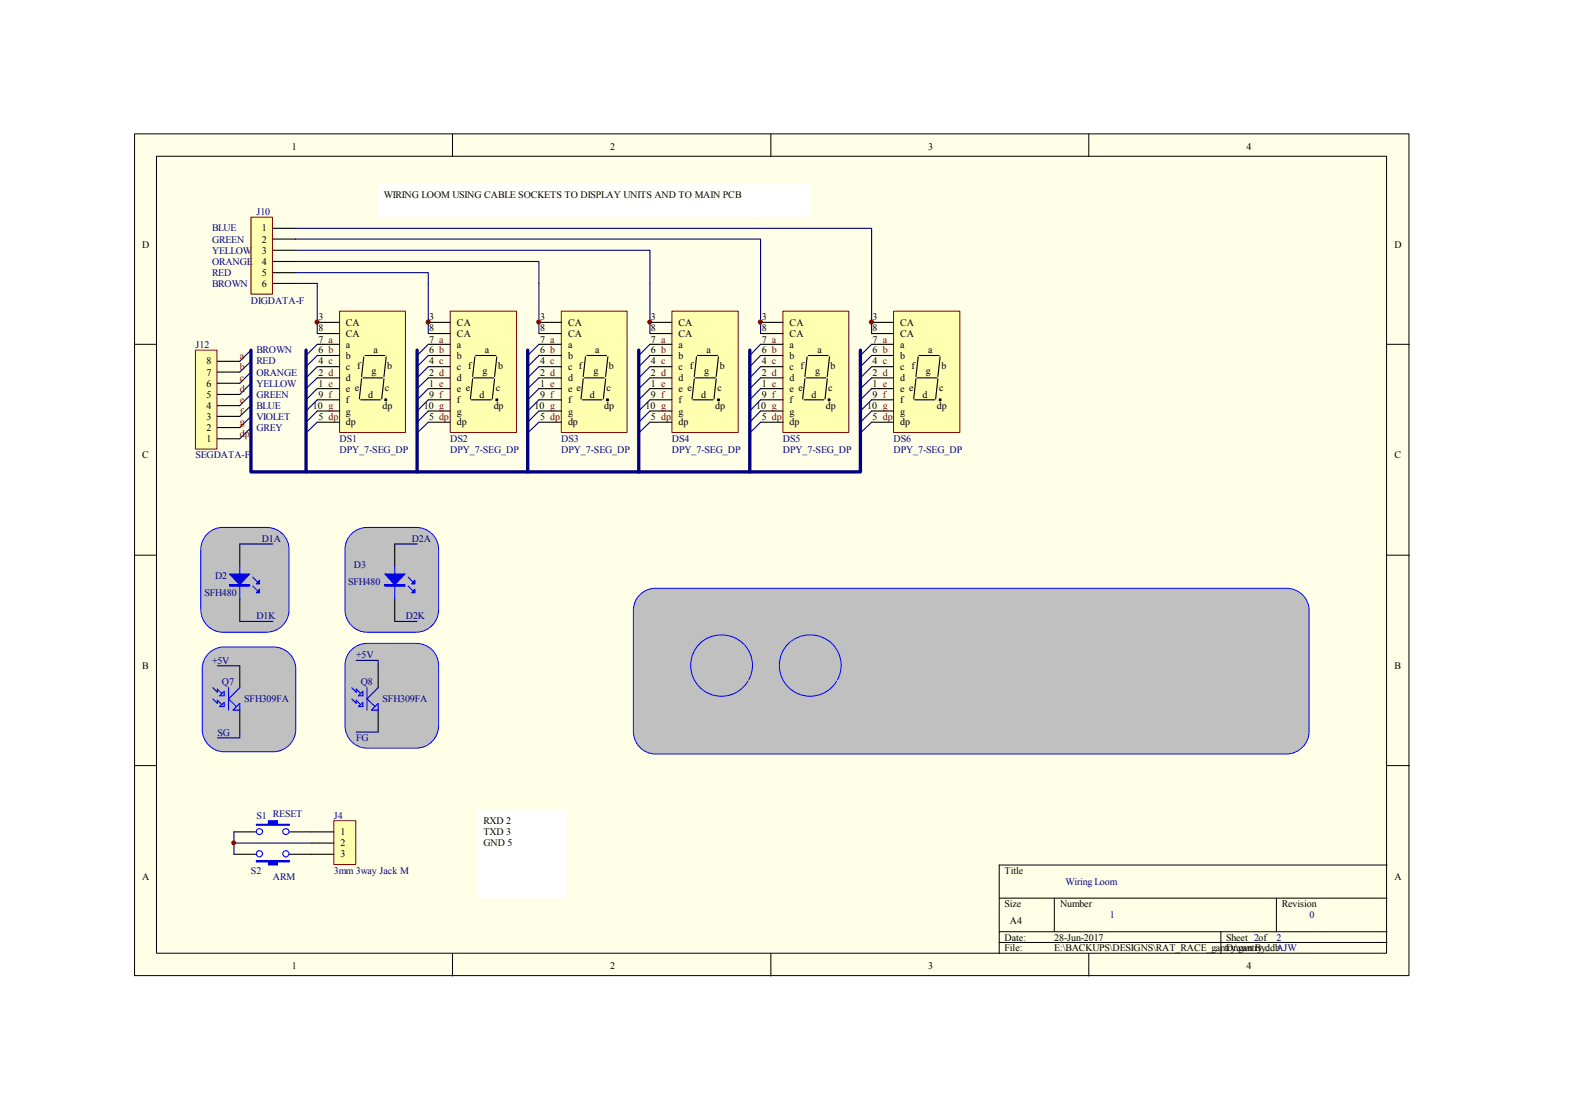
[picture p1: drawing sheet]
<svg xmlns="http://www.w3.org/2000/svg" width="297mm" height="210mm" viewBox="0 0 297 210" stroke-linecap="round" stroke-linejoin="round" font-family="sans-serif">
<path d="M25.4 25.3h241v159.2h-241z" fill="#ffffe8"/>
<g fill="none" stroke="#000" stroke-width=".19">
<path d="M25.4 25.3h241v159.2h-241zM29.6 29.5h232.6v150.8h-232.6zM85.6 25.3v4.2M145.8 25.3v4.2M205.9 25.3v4.2M25.4 65.1h4.2M262.3 65.1h4.2M25.4 105h4.2M262.3 105h4.2M25.4 144.8h4.2M262.3 144.8h4.2M188.9 169.8h73.4"/>
<path d="M188.9 176.2h73.4M188.9 178.2h73.4M199.3 169.8v6.4M230.8 176.2v4.1M241.3 169.8v6.4M262.3 163.6h-73.4v16.7M85.6 180.3v4.3M145.8 180.3v4.3M205.9 180.3v4.3"/>
</g>
<path d="M64.3 58.9h12.4v22.9h-12.4z" fill="#ffffb0"/>
<path d="M64.2 58.8h12.5v23h-12.5z" fill="none" stroke="#800000" stroke-width=".19"/>
<g fill="none" stroke="#000" stroke-width=".21">
<path d="M60 67.2h4.2M60 71.5h4.2M60 75.6h4.2M60 65.1h4.2M60 69.3h4.2M60 73.5h4.2M60 77.7h4.2M60 79.8h4.2M60 61h4.2M60 63.1h4.2M68.2 75.6h3.7M68.4 71.6l-.5 3.8"/>
<path d="M68.6 71.5h3.7M68.8 67.5l-.4 3.7M69 67.2h3.8M72.6 71.6l-.4 3.8M73 67.5l-.4 3.7"/>
</g>
<path d="M72.9 75.5h.2v.3h-.2z" fill="#000"/>
<path d="M72.8 75.4h.3v.4h-.3z" fill="none" stroke="#000" stroke-width=".19"/>
<path d="M85.2 58.9h12.5v22.9h-12.5z" fill="#ffffb0"/>
<path d="M85.1 58.8h12.6v23h-12.6z" fill="none" stroke="#800000" stroke-width=".19"/>
<g fill="none" stroke="#000" stroke-width=".21">
<path d="M81 67.2h4.1M81 71.5h4.1M81 75.6h4.1M81 65.1h4.1M81 69.3h4.1M81 73.5h4.1M81 77.7h4.1M81 79.8h4.1M81 61h4.1M81 63.1h4.1M89.1 75.6h3.8M89.4 71.6l-.5 3.8"/>
<path d="M89.5 71.5h3.8M89.8 67.5l-.4 3.7M90 67.2h3.8M93.5 71.6l-.4 3.8M93.9 67.5l-.4 3.7"/>
</g>
<path d="M93.8 75.5h.3v.3h-.3z" fill="#000"/>
<path d="M93.8 75.4h.3v.4h-.3z" fill="none" stroke="#000" stroke-width=".19"/>
<path d="M106.2 58.9h12.4v22.9h-12.4z" fill="#ffffb0"/>
<path d="M106.1 58.8h12.5v23h-12.5z" fill="none" stroke="#800000" stroke-width=".19"/>
<g fill="none" stroke="#000" stroke-width=".21">
<path d="M101.9 67.2h4.2M101.9 71.5h4.2M101.9 75.6h4.2M101.9 65.1h4.2M101.9 69.3h4.2M101.9 73.5h4.2M101.9 77.7h4.2M101.9 79.8h4.2M101.9 61h4.2M101.9 63.1h4.2M110.1 75.6h3.7M110.3 71.6l-.4 3.8"/>
<path d="M110.5 71.5h3.8M110.7 67.5l-.4 3.7M111 67.2h3.7M114.5 71.6l-.4 3.8M114.9 67.5l-.4 3.7"/>
</g>
<path d="M114.8 75.5h.2v.3h-.2z" fill="#000"/>
<path d="M114.7 75.4h.3v.4h-.3z" fill="none" stroke="#000" stroke-width=".19"/>
<path d="M127.1 58.9h12.5v22.9h-12.5z" fill="#ffffb0"/>
<path d="M127 58.8h12.6v23h-12.6z" fill="none" stroke="#800000" stroke-width=".19"/>
<g fill="none" stroke="#000" stroke-width=".21">
<path d="M122.9 67.2h4.1M122.9 71.5h4.1M122.9 75.6h4.1M122.9 65.1h4.1M122.9 69.3h4.1M122.9 73.5h4.1M122.9 77.7h4.1M122.9 79.8h4.1M122.9 61h4.1M122.9 63.1h4.1M131 75.6h3.8M131.3 71.6l-.5 3.8"/>
<path d="M131.4 71.5h3.9M131.7 67.5l-.4 3.7M131.9 67.2h3.8M135.4 71.6l-.4 3.8M135.8 67.5l-.4 3.7"/>
</g>
<path d="M135.8 75.5h.2v.3h-.2z" fill="#000"/>
<path d="M135.7 75.4h.3v.4h-.3z" fill="none" stroke="#000" stroke-width=".19"/>
<path d="M148.1 58.9h12.4v22.9h-12.4z" fill="#ffffb0"/>
<path d="M148 58.8h12.5v23h-12.5z" fill="none" stroke="#800000" stroke-width=".19"/>
<g fill="none" stroke="#000" stroke-width=".21">
<path d="M143.8 67.2h4.2M143.8 71.5h4.2M143.8 75.6h4.2M143.8 65.1h4.2M143.8 69.3h4.2M143.8 73.5h4.2M143.8 77.7h4.2M143.8 79.8h4.2M143.8 61h4.2M143.8 63.1h4.2M152 75.6h3.7M152.2 71.6l-.4 3.8"/>
<path d="M152.4 71.5h3.8M152.6 67.5l-.4 3.7M152.9 67.2h3.7M156.4 71.6l-.4 3.8M156.8 67.5l-.4 3.7"/>
</g>
<path d="M156.7 75.5h.2v.3h-.2z" fill="#000"/>
<path d="M156.6 75.4h.3v.4h-.3z" fill="none" stroke="#000" stroke-width=".19"/>
<path d="M169 58.9h12.5v22.9h-12.5z" fill="#ffffb0"/>
<path d="M168.9 58.8h12.6v23h-12.6z" fill="none" stroke="#800000" stroke-width=".19"/>
<g fill="none" stroke="#000" stroke-width=".21">
<path d="M164.8 67.2h4.1M164.8 71.5h4.1M164.8 75.6h4.1M164.8 65.1h4.1M164.8 69.3h4.1M164.8 73.5h4.1M164.8 77.7h4.1M164.8 79.8h4.1M164.8 61h4.1M164.8 63.1h4.1M172.9 75.6h3.8M173.2 71.6l-.4 3.8"/>
<path d="M173.4 71.5h3.8M173.6 67.5l-.4 3.7M173.8 67.2h3.8M177.3 71.6l-.4 3.8M177.8 67.5l-.5 3.7"/>
</g>
<path d="M177.7 75.5h.2v.3h-.2z" fill="#000"/>
<path d="M177.6 75.4h.3v.4h-.3z" fill="none" stroke="#000" stroke-width=".19"/>
<g fill="none" stroke="#000080" stroke-width=".21">
<path d="M55.8 51.6h25.2v11.5M55.8 49.4h46.1v13.7M55.8 47.3h67.1v15.8M55.8 45.2h88v17.9M55.8 43.2h109v19.9M55.8 53.6h4.2v9.5M60 65.1l-2.1 2.1M60 67.2l-2.1 2.1M60 69.3l-2.1 2.2M60 71.5l-2.1 2M60 73.5l-2.1 2.1M60 75.6l-2.1 2.1"/>
<path d="M60 77.7l-2.1 2.1M60 79.8l-2.1 2.1M81 65.1l-2.1 2.1M81 67.2l-2.1 2.1M81 69.3l-2.1 2.2M81 71.5l-2.1 2M81 73.5l-2.1 2.1M81 75.6l-2.1 2.1M81 77.7l-2.1 2.1M81 79.8l-2.1 2.1M101.9 65.1l-2.1 2.1M101.9 67.2l-2.1 2.1"/>
<path d="M101.9 69.3l-2.1 2.2M101.9 71.5l-2.1 2M101.9 73.5l-2.1 2.1M101.9 75.6l-2.1 2.1M101.9 77.7l-2.1 2.1M101.9 79.8l-2.1 2.1M122.9 65.1l-2.1 2.1M122.9 67.2l-2.1 2.1M122.9 69.3l-2.1 2.2M122.9 71.5l-2.1 2M122.9 73.5l-2.1 2.1M122.9 75.6l-2.1 2.1"/>
<path d="M122.9 77.7l-2.1 2.1M122.9 79.8l-2.1 2.1M143.8 67.2l-2 2.1M143.8 65.1l-2 2.1M143.8 69.3l-2 2.2M143.8 71.5l-2 2M143.8 73.5l-2 2.1M143.8 75.6l-2 2.1M143.8 77.7l-2 2.1M143.8 79.8l-2 2.1M164.8 65.1l-2.1 2.1M164.8 67.2l-2.1 2.1"/>
<path d="M164.8 69.3l-2.1 2.2M164.8 71.5l-2.1 2M164.8 73.5l-2.1 2.1M164.8 75.6l-2.1 2.1M164.8 77.7l-2.1 2.1M164.8 79.8l-2.1 2.1"/>
</g>
<path d="M57.9 66.2v23h104.8v-23M78.9 66.2v23M99.8 66.2v23M120.8 66.2v23M141.8 66.2v23" fill="none" stroke="#000080" stroke-width=".63"/>
<path d="M47.5 41.1h4v14.5h-4z" fill="#ffffb0"/>
<path d="M47.5 41.1h4v14.5h-4z" fill="none" stroke="#800000" stroke-width=".19"/>
<path d="M51.6 43.2h4.2M51.6 45.2h4.2M51.6 47.3h4.2M51.6 49.4h4.2M51.6 51.6h4.2M51.6 53.6h4.2" fill="none" stroke="#000" stroke-width=".21"/>
<path d="M47.5 66.2v23h10.4" fill="none" stroke="#000080" stroke-width=".63"/>
<path d="M47.5 66.2l-2.2 2.1M47.5 68.3l-2.2 2.1M47.5 70.4l-2.2 2.1M47.5 72.5l-2.2 2.1M47.5 74.6l-2.2 2.1M47.5 76.7l-2.2 2M47.5 78.7l-2.2 2.2M47.5 80.9l-2.2 2.1" fill="none" stroke="#000080" stroke-width=".21"/>
<path d="M37 66.3h4v18.6h-4z" fill="#ffffb0"/>
<path d="M37 66.2h4v18.7h-4z" fill="none" stroke="#800000" stroke-width=".19"/>
<path d="M41.1 78.7h4.2M41.1 76.7h4.2M41.1 74.6h4.2M41.1 72.5h4.2M41.1 70.4h4.2M41.1 68.3h4.2M41.1 83h4.2M41.1 80.9h4.2" fill="none" stroke="#000" stroke-width=".21"/>
<path d="M71.6 34.9h81.6v6.1h-81.6z" fill="#fff"/>
<path d="M71.5 34.8h81.7v6.2h-81.7z" fill="none" stroke="#fff" stroke-width=".19"/>
<path d="M66.7 122.6a4.1 4.1 0 0 1 2.7-.9h9.3a4.2 4.2 0 0 1 4.2 4.1v11.4a4.2 4.2 0 0 1-4.2 4.3h-9.3a4.2 4.2 0 0 1-4.2-4.3v-11.4a4.1 4.1 0 0 1 1.5-3.2z" fill-rule="evenodd" fill="#c0c0c0"/>
<path d="M66.7 122.6a4.1 4.1 0 0 1 2.7-.9h9.3a4.2 4.2 0 0 1 4.2 4.1v11.4a4.2 4.2 0 0 1-4.2 4.3h-9.3a4.2 4.2 0 0 1-4.2-4.3v-11.4a4.1 4.1 0 0 1 1.5-3.2z" fill="none" stroke="#00f" stroke-width=".19"/>
<path d="M39.7 123.3a4.1 4.1 0 0 1 2.7-1h9.3a4.2 4.2 0 0 1 4.2 4.2v11.4a4.2 4.2 0 0 1-4.2 4.3h-9.3a4.2 4.2 0 0 1-4.2-4.3v-11.4a4.1 4.1 0 0 1 1.5-3.2z" fill-rule="evenodd" fill="#c0c0c0"/>
<path d="M39.7 123.3a4.1 4.1 0 0 1 2.7-1h9.3a4.2 4.2 0 0 1 4.2 4.2v11.4a4.2 4.2 0 0 1-4.2 4.3h-9.3a4.2 4.2 0 0 1-4.2-4.3v-11.4a4.1 4.1 0 0 1 1.5-3.2z" fill="none" stroke="#00f" stroke-width=".19"/>
<path d="M66.2 101.2a4.1 4.1 0 0 1 3.2-1.5h9.3a4.2 4.2 0 0 1 4.2 4.2v11.4a4.2 4.2 0 0 1-4.2 4.2h-9.3a4.2 4.2 0 0 1-4.2-4.2v-11.4a4.1 4.1 0 0 1 1-2.7z" fill-rule="evenodd" fill="#c0c0c0"/>
<path d="M66.2 101.2a4.1 4.1 0 0 1 3.2-1.5h9.3a4.2 4.2 0 0 1 4.2 4.2v11.4a4.2 4.2 0 0 1-4.2 4.2h-9.3a4.2 4.2 0 0 1-4.2-4.2v-11.4a4.1 4.1 0 0 1 1-2.7z" fill="none" stroke="#00f" stroke-width=".19"/>
<path d="M38.9 101.2a4.1 4.1 0 0 1 3.2-1.5h8.3a4.2 4.2 0 0 1 4.2 4.2v11.4a4.2 4.2 0 0 1-4.2 4.2h-8.3a4.2 4.2 0 0 1-4.1-4.2v-11.4a4.1 4.1 0 0 1 .9-2.7z" fill-rule="evenodd" fill="#c0c0c0"/>
<path d="M38.9 101.2a4.1 4.1 0 0 1 3.2-1.5h8.3a4.2 4.2 0 0 1 4.2 4.2v11.4a4.2 4.2 0 0 1-4.2 4.2h-8.3a4.2 4.2 0 0 1-4.1-4.2v-11.4a4.1 4.1 0 0 1 .9-2.7z" fill="none" stroke="#00f" stroke-width=".19"/>
<path d="M45.3 102.9v4.1M45.3 113.3v4.2M45.3 125.9v4.1M45.3 134.3v4.1" fill="none" stroke="#000" stroke-width=".21"/>
<path d="M45.3 107v6.3M47.8 110.8l.8 .9M47.8 109.1l.8 .9M40.3 130l.8 .9v-.6l.8 .8M40.3 132.2l.8 .8v-.6l.8 .9M41.5 133.6l.9-.8v.8zM42.4 130.7v.9h-.9zM43.2 130v4.3M45.3 130l-2.1 2.2 1.5 1.4M45.3 133v1.3h-1.2z" fill="none" stroke="#00f" stroke-width=".21"/>
<path d="M43.4 108.5h3.8l-1.9 2.1z" fill="#00f"/>
<path d="M43.4 108.5h3.8l-1.9 2.1zM43.4 110.6h3.8v.2h-3.8z" fill="none" stroke="#00f" stroke-width=".21"/>
<path d="M43.4 110.7h3.8" fill="none" stroke="#00f" stroke-width=".25"/>
<path d="M49.1 111.4v.7h-.6z" fill="#00f"/>
<path d="M49.1 111.4v.7h-.6z" fill="none" stroke="#00f" stroke-width=".21"/>
<path d="M49.1 109.7v.7h-.6z" fill="#00f"/>
<path d="M49.1 109.7v.7h-.6zM74.6 107v6.3M77.2 110.8l.8 .9M77.2 109.1l.8 .9M66.5 130l.8 .9v-.6l.9 .8M66.5 132.2l.8 .8v-.6l.9 .9M67.8 133.6l.8-.8v.8zM68.6 130.7v.9h-.8zM69.4 130v4.3M71.5 130l-2.1 2.2 1.5 1.4M71.5 133v1.3h-1.3z" fill="none" stroke="#00f" stroke-width=".21"/>
<path d="M74.6 102.9v4.1M74.6 113.3v4.2M71.5 125.9v4.1M71.5 134.3v4.1" fill="none" stroke="#000" stroke-width=".21"/>
<path d="M72.8 108.5h3.8l-2 2.1z" fill="#00f"/>
<path d="M72.8 108.5h3.8l-2 2.1zM72.8 110.6h3.8v.2h-3.8z" fill="none" stroke="#00f" stroke-width=".21"/>
<path d="M72.8 110.7h3.8" fill="none" stroke="#00f" stroke-width=".25"/>
<path d="M78.4 111.4v.7h-.6z" fill="#00f"/>
<path d="M78.4 111.4v.7h-.6z" fill="none" stroke="#00f" stroke-width=".21"/>
<path d="M78.4 109.7v.7h-.6z" fill="#00f"/>
<path d="M78.4 109.7v.7h-.6z" fill="none" stroke="#00f" stroke-width=".21"/>
<path d="M45.3 102.9h6.3M45.3 117.5h6.3M74.6 102.9h4.3M74.6 117.5h4.3M41.1 125.9h4.2M45.3 138.4v1.1h-4.2M67.3 124.9h4.2v1M67.3 138.4h4.2" fill="none" stroke="#000080" stroke-width=".21"/>
<path d="M44.2 157.3h4.3M54.7 157.3h4.3" fill="none" stroke="#000" stroke-width=".21"/>
<path d="M48.5 155.9h2.3v-.7h1.6v.7h2.3v.1h-6.2z" fill-rule="evenodd" fill="#00f"/>
<g fill="none" stroke="#00f" stroke-width=".21">
<path d="M48.5 155.9h2.3v-.7h1.6v.7h2.3v.1h-6.2z"/>
<circle cx="49.1" cy="157.3" r=".58"/>
<circle cx="54.1" cy="157.3" r=".58"/>
</g>
<path d="M44.2 161.5h4.3M54.7 161.5h4.3" fill="none" stroke="#000" stroke-width=".21"/>
<path d="M48.5 162.7h6.2v.3h-2.3v.6h-1.6v-.6h-2.3z" fill-rule="evenodd" fill="#00f"/>
<g fill="none" stroke="#00f" stroke-width=".21">
<path d="M48.5 162.7h6.2v.3h-2.3v.6h-1.6v-.6h-2.3z"/>
<circle cx="49.1" cy="161.4" r=".59"/>
<circle cx="54.1" cy="161.4" r=".59"/>
</g>
<path d="M44.2 157.3v4.2M44.2 159.4h14.8" fill="none" stroke="#000080" stroke-width=".21"/>
<path d="M63.2 155.3h4.1v8.2h-4.1z" fill="#ffffb0"/>
<path d="M63.1 155.2h4.2v8.3h-4.2z" fill="none" stroke="#800000" stroke-width=".19"/>
<path d="M59 157.3h4.1M59 159.4h4.1M59 161.5h4.1" fill="none" stroke="#000" stroke-width=".21"/>
<circle cx="59.9" cy="60.9" r=".38" fill="#800000"/>
<circle cx="59.9" cy="60.9" r=".38" fill="none" stroke="#800000" stroke-width=".19"/>
<circle cx="80.9" cy="60.9" r=".38" fill="#800000"/>
<circle cx="80.9" cy="60.9" r=".38" fill="none" stroke="#800000" stroke-width=".19"/>
<circle cx="101.9" cy="60.9" r=".38" fill="#800000"/>
<circle cx="101.9" cy="60.9" r=".38" fill="none" stroke="#800000" stroke-width=".19"/>
<circle cx="122.8" cy="60.9" r=".38" fill="#800000"/>
<circle cx="122.8" cy="60.9" r=".38" fill="none" stroke="#800000" stroke-width=".19"/>
<circle cx="143.8" cy="60.9" r=".38" fill="#800000"/>
<circle cx="143.8" cy="60.9" r=".38" fill="none" stroke="#800000" stroke-width=".19"/>
<circle cx="164.8" cy="60.9" r=".38" fill="#800000"/>
<circle cx="164.8" cy="60.9" r=".38" fill="none" stroke="#800000" stroke-width=".19"/>
<circle cx="44.2" cy="159.4" r=".38" fill="#800000"/>
<circle cx="44.2" cy="159.4" r=".38" fill="none" stroke="#800000" stroke-width=".19"/>
<path d="M121.2 112.2a4.1 4.1 0 0 1 2.7-.9h119.4a4.2 4.2 0 0 1 4.2 4.1v22.9a4.3 4.3 0 0 1-4.2 4.3h-119.4a4.2 4.2 0 0 1-4.1-4.3v-22.9a4.1 4.1 0 0 1 1.4-3.2z" fill-rule="evenodd" fill="#c0c0c0"/>
<path d="M121.2 112.2a4.1 4.1 0 0 1 2.7-.9h119.4a4.2 4.2 0 0 1 4.2 4.1v22.9a4.3 4.3 0 0 1-4.2 4.3h-119.4a4.2 4.2 0 0 1-4.1-4.3v-22.9a4.1 4.1 0 0 1 1.4-3.2zM141.6 128.5a5.8 5.8 0 0 0-4.7-8.5 5.8 5.8 0 0 0-5.9 7.8 5.8 5.8 0 0 0 9.5 2.2l.9-1.2M158.4 128.5a5.8 5.8 0 0 0-4.8-8.5 5.8 5.8 0 0 0-5.9 7.8 5.8 5.8 0 0 0 9.6 2.2l.9-1.2" fill="none" stroke="#00f" stroke-width=".19"/>
<path d="M90.5 153.2h16.6v16.6h-16.6z" fill="#fff"/>
<path d="M90.4 153.2h16.7v16.6h-16.7z" fill="none" stroke="#fff" stroke-width=".19"/>
<g font-size="1.9">
<text x="55.2" y="28.3">1</text>
<text x="115.4" y="28.3">2</text>
<text x="175.5" y="28.3">3</text>
<text x="235.7" y="28.3">4</text>
<text x="72.6" y="37.5">WIRING LOOM USING CABLE SOCKETS TO DISPLAY UNITS AND TO MAIN PCB</text>
<text x="26.9" y="46.9">D</text>
<text x="49.5" y="43.8">1</text>
<text x="49.5" y="45.9">2</text>
<text x="263.7" y="46.9">D</text>
<text x="49.5" y="48">3</text>
<text x="49.5" y="50.1">4</text>
<text x="49.5" y="52.2">5</text>
<text x="49.5" y="54.3">6</text>
<text x="60.2" y="64.8">7 a</text>
<text x="60.2" y="60.5">3</text>
<text x="60.2" y="62.7">8</text>
<text x="65.4" y="65.8">a</text>
<text x="65.4" y="61.6">CA</text>
<text x="65.4" y="63.7">CA</text>
<text x="81.1" y="64.8">7 a</text>
<text x="81.1" y="60.5">3</text>
<text x="81.1" y="62.7">8</text>
<text x="86.4" y="65.8">a</text>
<text x="86.4" y="61.6">CA</text>
<text x="86.4" y="63.7">CA</text>
<text x="102.1" y="64.8">7 a</text>
<text x="102.1" y="60.5">3</text>
<text x="102.1" y="62.7">8</text>
<text x="107.4" y="65.8">a</text>
<text x="107.4" y="61.6">CA</text>
<text x="107.4" y="63.7">CA</text>
<text x="123.1" y="64.8">7 a</text>
<text x="123.1" y="60.5">3</text>
<text x="123.1" y="62.7">8</text>
<text x="128.3" y="65.8">a</text>
<text x="128.3" y="61.6">CA</text>
<text x="128.3" y="63.7">CA</text>
<text x="144.1" y="64.8">7 a</text>
<text x="144.1" y="60.5">3</text>
<text x="144.1" y="62.7">8</text>
<text x="149.3" y="65.8">a</text>
<text x="149.3" y="61.6">CA</text>
<text x="149.3" y="63.7">CA</text>
<text x="165" y="64.8">7 a</text>
<text x="165" y="60.5">3</text>
<text x="165" y="62.7">8</text>
<text x="170.2" y="65.8">a</text>
<text x="170.2" y="61.6">CA</text>
<text x="170.2" y="63.7">CA</text>
<text x="39.1" y="71">7</text>
<text x="39.1" y="68.9">8</text>
<text x="60.2" y="66.8">6 b</text>
<text x="60.2" y="68.9">4 c</text>
<text x="60.2" y="71">2 d</text>
<text x="65.4" y="67.9">b</text>
<text x="65.4" y="70">c f</text>
<text x="70.2" y="70.8">g</text>
<text x="70.7" y="66.8">a</text>
<text x="73.2" y="69.8">b</text>
<text x="81.1" y="66.8">6 b</text>
<text x="81.1" y="68.9">4 c</text>
<text x="81.1" y="71">2 d</text>
<text x="86.4" y="67.9">b</text>
<text x="86.4" y="70">c f</text>
<text x="91.2" y="70.8">g</text>
<text x="91.6" y="66.8">a</text>
<text x="94.2" y="69.8">b</text>
<text x="102.1" y="66.8">6 b</text>
<text x="102.1" y="68.9">4 c</text>
<text x="102.1" y="71">2 d</text>
<text x="107.4" y="67.9">b</text>
<text x="107.4" y="70">c f</text>
<text x="112.2" y="70.8">g</text>
<text x="112.6" y="66.8">a</text>
<text x="115.1" y="69.8">b</text>
<text x="123.1" y="66.8">6 b</text>
<text x="123.1" y="68.9">4 c</text>
<text x="123.1" y="71">2 d</text>
<text x="128.3" y="67.9">b</text>
<text x="128.3" y="70">c f</text>
<text x="133.1" y="70.8">g</text>
<text x="133.6" y="66.8">a</text>
<text x="136.1" y="69.8">b</text>
<text x="144.1" y="66.8">6 b</text>
<text x="144.1" y="68.9">4 c</text>
<text x="144.1" y="71">2 d</text>
<text x="149.3" y="67.9">b</text>
<text x="149.3" y="70">c f</text>
<text x="154.1" y="70.8">g</text>
<text x="154.6" y="66.8">a</text>
<text x="157" y="69.8">b</text>
<text x="165" y="66.8">6 b</text>
<text x="165" y="68.9">4 c</text>
<text x="165" y="71">2 d</text>
<text x="170.2" y="67.9">b</text>
<text x="170.2" y="70">c f</text>
<text x="175" y="70.8">g</text>
<text x="175.5" y="66.8">a</text>
<text x="178" y="69.8">b</text>
<text x="39.1" y="77.3">4</text>
<text x="39.1" y="75.2">5</text>
<text x="39.1" y="73.2">6</text>
<text x="59.1" y="77.3">10 g</text>
<text x="60.2" y="73.2">1 e</text>
<text x="60.2" y="75.2">9 f</text>
<text x="65.4" y="72.1">d</text>
<text x="65.4" y="74.2">e e</text>
<text x="65.4" y="76.3">f</text>
<text x="69.6" y="75.2">d</text>
<text x="72.3" y="77.3">dp</text>
<text x="72.8" y="74">c</text>
<text x="80.1" y="77.3">10 g</text>
<text x="81.1" y="73.2">1 e</text>
<text x="81.1" y="75.2">9 f</text>
<text x="86.4" y="72.1">d</text>
<text x="86.4" y="74.2">e e</text>
<text x="86.4" y="76.3">f</text>
<text x="90.6" y="75.2">d</text>
<text x="93.3" y="77.3">dp</text>
<text x="93.8" y="74">c</text>
<text x="101" y="77.3">10 g</text>
<text x="102.1" y="73.2">1 e</text>
<text x="102.1" y="75.2">9 f</text>
<text x="107.4" y="72.1">d</text>
<text x="107.4" y="74.2">e e</text>
<text x="107.4" y="76.3">f</text>
<text x="111.5" y="75.2">d</text>
<text x="114.3" y="77.3">dp</text>
<text x="114.7" y="74">c</text>
<text x="122" y="77.3">10 g</text>
<text x="123.1" y="73.2">1 e</text>
<text x="123.1" y="75.2">9 f</text>
<text x="128.3" y="72.1">d</text>
<text x="128.3" y="74.2">e e</text>
<text x="128.3" y="76.3">f</text>
<text x="132.5" y="75.2">d</text>
<text x="135.3" y="77.3">dp</text>
<text x="135.7" y="74">c</text>
<text x="143" y="77.3">10 g</text>
<text x="144.1" y="73.2">1 e</text>
<text x="144.1" y="75.2">9 f</text>
<text x="149.3" y="72.1">d</text>
<text x="149.3" y="74.2">e e</text>
<text x="149.3" y="76.3">f</text>
<text x="153.5" y="75.2">d</text>
<text x="156.2" y="77.3">dp</text>
<text x="156.6" y="74">c</text>
<text x="164" y="77.3">10 g</text>
<text x="165" y="73.2">1 e</text>
<text x="165" y="75.2">9 f</text>
<text x="170.2" y="72.1">d</text>
<text x="170.2" y="74.2">e e</text>
<text x="170.2" y="76.3">f</text>
<text x="174.5" y="75.2">d</text>
<text x="177.2" y="77.3">dp</text>
<text x="177.6" y="74">c</text>
<text x="39.1" y="83.6">1</text>
<text x="39.1" y="81.5">2</text>
<text x="39.1" y="79.4">3</text>
<text x="60.2" y="79.4">5 dp</text>
<text x="65.4" y="78.4">g</text>
<text x="65.4" y="80.4">dp</text>
<text x="81.1" y="79.4">5 dp</text>
<text x="86.4" y="78.4">g</text>
<text x="86.4" y="80.4">dp</text>
<text x="102.1" y="79.4">5 dp</text>
<text x="107.4" y="78.4">g</text>
<text x="107.4" y="80.4">dp</text>
<text x="123.1" y="79.4">5 dp</text>
<text x="128.3" y="78.4">g</text>
<text x="128.3" y="80.4">dp</text>
<text x="144.1" y="79.4">5 dp</text>
<text x="149.3" y="78.4">g</text>
<text x="149.3" y="80.4">dp</text>
<text x="165" y="79.4">5 dp</text>
<text x="170.2" y="78.4">g</text>
<text x="170.2" y="80.4">dp</text>
<text x="26.9" y="86.7">C</text>
<text x="263.7" y="86.7">C</text>
<text x="26.9" y="126.6">B</text>
<text x="263.7" y="126.6">B</text>
<text x="91.4" y="155.9">RXD 2</text>
<text x="64.4" y="158">1</text>
<text x="64.4" y="160">2</text>
<text x="91.4" y="158">TXD 3</text>
<text x="91.4" y="160">GND 5</text>
<text x="26.9" y="166.4">A</text>
<text x="64.4" y="162.1">3</text>
<text x="189.9" y="165.3">Title</text>
<text x="263.7" y="166.4">A</text>
<text x="189.9" y="171.5">Size</text>
<text x="200.4" y="171.5">Number</text>
<text x="242.4" y="171.5">Revision</text>
<text x="189.9" y="177.9">Date:</text>
<text x="189.9" y="179.9">File:</text>
<text x="191" y="174.8">A4</text>
<text x="199.3" y="177.9">28-Jun-2017</text>
<text x="199.3" y="179.9">E:\BACKUPS\DESIGNS\RAT_RACE_gantry\gantry.ddbAJW</text>
<text x="231.9" y="179.9">Drawn By:</text>
<text x="231.9" y="177.9">Sheet 2of</text>
<text x="55.2" y="183.3">1</text>
<text x="115.4" y="183.3">2</text>
<text x="175.5" y="183.3">3</text>
<text x="235.7" y="183.3">4</text>
</g>
<g font-size="1.9" fill="#000080">
<text x="48.5" y="40.6">J10</text>
<text x="40.1" y="45.9">GREEN</text>
<text x="40.1" y="43.8">BLUE</text>
<text x="40.1" y="52.2">RED</text>
<text x="40.1" y="50.1">ORANGE</text>
<text x="40.1" y="48">YELLOW</text>
<text x="40.1" y="54.3">BROWN</text>
<text x="47.5" y="57.4">DIGDATA-F</text>
<text x="37" y="65.8">J12</text>
<text x="48.5" y="66.8">BROWN</text>
<text x="48.5" y="68.9">RED</text>
<text x="48.5" y="71">ORANGE</text>
<text x="48.5" y="73.2">YELLOW</text>
<text x="48.5" y="75.2">GREEN</text>
<text x="48.5" y="77.3">BLUE</text>
<text x="48.5" y="79.4">VIOLET</text>
<text x="48.5" y="81.5">GREY</text>
<text x="64.2" y="83.6">DS1</text>
<text x="85.1" y="83.6">DS2</text>
<text x="106.1" y="83.6">DS3</text>
<text x="127" y="83.6">DS4</text>
<text x="148" y="83.6">DS5</text>
<text x="168.9" y="83.6">DS6</text>
<text x="37" y="86.5">SEGDATA-F</text>
<text x="64.2" y="85.7">DPY_7-SEG_DP</text>
<text x="85.1" y="85.7">DPY_7-SEG_DP</text>
<text x="106.1" y="85.7">DPY_7-SEG_DP</text>
<text x="127" y="85.7">DPY_7-SEG_DP</text>
<text x="148" y="85.7">DPY_7-SEG_DP</text>
<text x="168.9" y="85.7">DPY_7-SEG_DP</text>
<text x="49.5" y="102.4">D1A</text>
<text x="66.9" y="107.4">D3</text>
<text x="77.8" y="102.4">D2A</text>
<text x="38.6" y="112.7">SFH480</text>
<text x="40.7" y="109.6">D2</text>
<text x="65.8" y="110.7">SFH480</text>
<text x="48.5" y="117.1">D1K</text>
<text x="76.7" y="117.1">D2K</text>
<text x="40.1" y="125.5">+5V</text>
<text x="67.3" y="124.5">+5V</text>
<text x="41.9" y="129.5">Q7</text>
<text x="68.2" y="129.5">Q8</text>
<text x="46.2" y="132.8">SFH309FA</text>
<text x="72.3" y="132.8">SFH309FA</text>
<text x="41.1" y="139.1">SG</text>
<text x="67.3" y="140.1">FG</text>
<text x="48.5" y="154.9">S1 RESET</text>
<text x="63.1" y="154.9">J4</text>
<text x="47.5" y="165.3">S2</text>
<text x="51.6" y="166.4">ARM</text>
<text x="63.1" y="165.3">3mm 3way Jack M</text>
<text x="201.5" y="167.4">Wiring Loom</text>
<text x="209.8" y="173.7">1</text>
<text x="247.6" y="173.7">0</text>
<text x="241.3" y="177.9">2</text>
</g>
<g font-size="1.9" fill="#800000">
<text x="45.3" y="67.9">a</text>
<text x="45.3" y="70">b</text>
<text x="45.3" y="72.1">c</text>
<text x="45.3" y="74.2">d</text>
<text x="45.3" y="76.3">e</text>
<text x="45.3" y="78.4">f</text>
<text x="45.3" y="80.4">g</text>
<text x="45.3" y="82.6">dp</text>
</g>
</svg>
